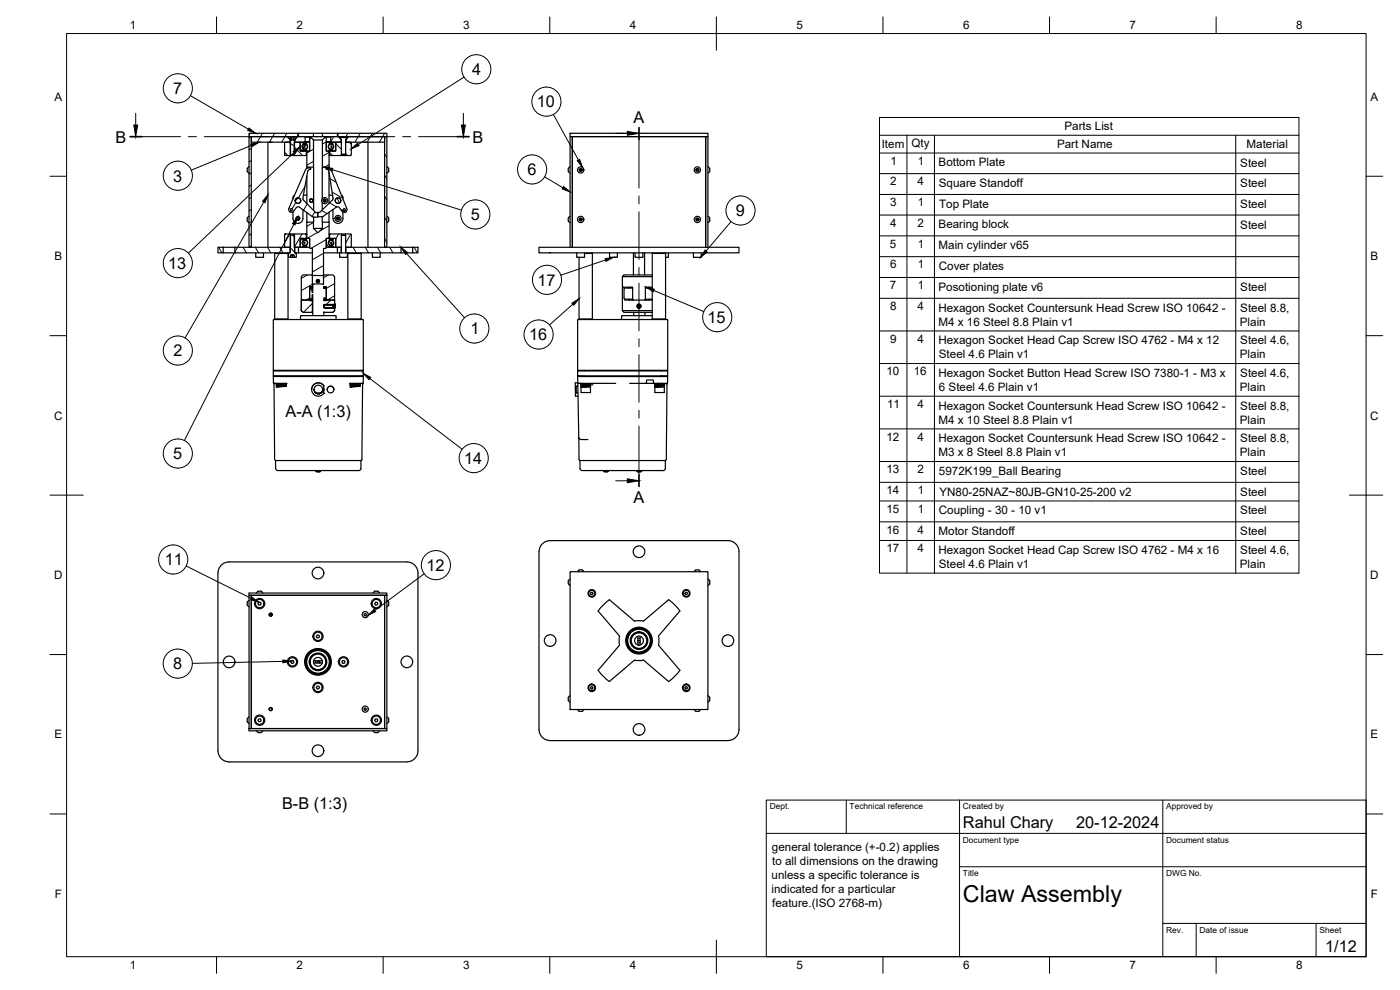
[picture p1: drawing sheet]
<svg xmlns="http://www.w3.org/2000/svg" width="420mm" height="297mm" viewBox="0 0 420 297" stroke-linecap="round" stroke-linejoin="round" font-family="sans-serif">
<!-- layer: Visible -->
<g fill="none" stroke="#000" stroke-width=".36">
<path d="M74.7 40h14.7v1h-14.7zM89.4 40h11.9M89.6 40v1M94.1 40v1M96.8 40v1M101.4 40h14.7v1h-14.7zM101.4 40h-.1v1M171.1 40h41.3v1h-41.3zM74.7 41h.7v33.2h-.7zM74.8 50a1.09 1.09 0 0 0 0 1.9M75.4 41h10.8l.9 .8v.9h-11.7zM80.4 42.7v31.5"/>
<path d="M80.8 42.7h.9M85.4 42.8l.2-.1h1.6v4h-1.6l-.2-.2zM86.5 41h.8v1h.9v-1h.8l-.6 .9-.1 4.5-1.2-.1v-4.4zM87.2 46.7h1.1M87.3 41h.9M87.5 41v1M88 41v1M88.3 42.7h1.6l.2 .1v2.5h1.7l.1 .2-.1 1.2h-3.5zM88.4 58.6a.86 .86 0 0 0-.5 1.1M89.3 41h2.1l.2 1.5-.2 .2h-2.9v-.9zM90.1 42.8h.9l-.3 1.2 .3 1.2h-.3l.3 .1-.9-.1zM90.9 59.4l.2 .6 3.7 3.8h.6v1.4l-1.3-.1"/>
<path d="M91 45.2h1M91 42.7l1 .1h-1M91.1 58.6h1M91.2 43.8h.3v.4h-.3zM91.2 43.1l.6 .1zM91.3 44.7l.5 .2zM91.4 41h1.5M91.4 42.7h.6M91.6 41.2h1.3M91.6 42.5h1.3M91.7 50.9l-5 11.7M91.8 45.3h.2"/>
<path d="M91.8 46.7h.3M91.9 45.5h.2M91.9 46.5h.2M92 42.7l.9 .1-.1 2.5h-.8v-.7l.3-.6-.3-.6zM92.1 50.2v.3M92.1 52.8v8.3M92.8 42.7h.1M92.9 41l1.2 1v8.2h-2v-4.7l.8-.2zM93.1 50.8l-.4 .2-.3 .4-1.5 8.1M93.1 50.8l.2-.3-.3-.2-1 .2-.3 .4M93.1 41h4.6M94.1 42h2.7"/>
<path d="M94.1 50.2v13M96.8 50.2l-.1 9.4M97 60l.4-.3 .4 .3v.4l-.4 .3-.4-.3zM97.4 59.7v.5l-.4-.2M97.7 41h.2v4.3l.9 .2v4.7h-2v-8.2zM97.8 60l-.4 .2 .4 .2M97.9 41.2h1.4M97.9 41h1.5M97.9 42.5h1.4M97.9 42.7h.1M98 50.8l.4 .1 .3 .4 1.3 8.3-4 4.1h-.6v1.3h1.2M98.1 50.3l.9 .2 .3 .3 4.8 11.8a.84 .84 0 0 1-.4 1.1 .84 .84 0 0 1-1.1-.3l-.9-1.3h-.7"/>
<path d="M98.1 50.3l-.3 .2 .2 .2M98.7 58.6h1.1M98.7 51.7v9.3M98.8 45.5h.1M98.8 46.5h.1M98.8 46.7h.3M98.8 50.2l-.1 .2M98.8 45.3h.3M98.8 42.7h.6M98.8 43.4v-.7l-.9 .1 .1 2.5h.8v-.7M98.8 45.2h1M98.8 45.2h1.1"/>
<path d="M98.8 42.8l1-.1zM98.9 43.4l-.3 .6 .3 .6M99.1 43.1l.5 .1zM99.1 44.7l.5 .2zM99.3 41.2l.1-.2h2.2l.8 .8v.9h-3zM99.3 43.8h.3v.4h-.3zM99.8 43.4v-.6h.3l-.2-.1 .9 .1v2.4l-.9 .1 .2-.1h-.3v-.6M99.8 43.4l.3 .6-.3 .6M101.8 41.3h2.6M101.8 41.3v-.3h2.6v.3M101.8 41.3l.6 .6M102.4 41.9h.1"/>
<path d="M102.4 46.3h1.3M102.4 42.7h-1.5l-.1 .1v2.5h-1.7l-.2 .2 .2 1.2M102.4 46.3l.2 .1M102.4 41.9v4.4M102.5 58.6l.4 .4v.7M102.5 46.3v.4h-3.4M102.5 46.7h1.2M103.7 46.3l-1.1 .1M103.7 42.7h1.6l.1 .1v3.7l-.1 .2h-1.6v-.4M103.8 41.8l.8-.8h10.8v1.7h-11.6zM104.4 41.3l-.7 .6v4.4M109.2 42.7h.8"/>
<path d="M110.4 42.7v31.5M115.4 41h.7v33.2h-.7zM116.1 50a1.11 1.11 0 0 1 0 1.9M171.1 50a1.09 1.09 0 0 0 0 1.9M174.1 50.7l.2 .3h-.4M174.1 51.3l.2-.3 .2 .3M174.5 50.7l.1 .3h-.3zM174.5 50.7h-.4l-.2 .3 .2 .3h.4l.1-.3M209.1 50.7l.2 .3h-.4M209.1 51.3l.2-.3 .2 .3M209.5 50.7l.2 .3h-.4zM209.5 50.7h-.4l-.2 .3 .2 .3h.4l.2-.3"/>
<path d="M212.5 50a1.11 1.11 0 0 1 0 1.9M65.4 74.2h1.6v1.7h-1.6zM67 74.2h3.5M67 75.9h3.5M70.5 74.2h16.6v1.7h-16.6zM74.2 66.3l.6 .5M74.8 64.9a1.18 1.18 0 0 0-.6 1.4M76.8 75.9l.1 1.3h2.2v-1.3M82.4 76h4M82.4 76v19.7l.2 .2M82.6 75.9l-.2 .1M85.4 70.4l.2-.2h1.6v4h-1.6l-.2-.2z"/>
<path d="M86.3 75.9l.1 .1M86.4 76v19.7M86.7 62.6a.84 .84 0 0 0 .4 1 .84 .84 0 0 0 1-.2M87.1 70.6h1.3v5.3h.5l-.1 1.3h-.6v-.7h-.4h-.6v.7l-.6-.1v-1.2h.5zM87.2 70.2h1.1M87.2 77.2h1M87.8 76.5h-.6M87.9 63.6v1.9M87.9 65.5a1.49 1.49 0 0 0 1.5 1.5 1.49 1.49 0 0 0 1.5-1.5M88.1 63.4l1-1.3 .5-.1 4.1 3M88.2 76.5h-.4v.7M88.3 70.2h3.5l.1 .2-.1 1.1h-1.7v2.5l-.2 .2h-1.6z"/>
<path d="M88.5 74.2h1.1v1.7h-1.1zM89.6 75.9h4.1M89.9 74.2h.3M90.9 62.9v2.6M91 74.1h1M91 74.2h1M91 71.6h1M91 71.7h1M91 73.5l-.3-.6 .3-1.2-.8-.2-.1 2.6 .9 .1-.3-.1 .3-.1v-.5M91.2 72.7h.3v.4h-.3zM91.2 72l.6 .1zM91.3 73.6l.5 .1z"/>
<path d="M91.8 71.5h.2M91.8 70.2h.3M91.9 71.4h.2M91.9 70.4h.2M92 73.5v.7l.9-.1M92.1 66.7h2v1.8l1.3 1.4 1.4-1.4v-1.8h2v4.7l-.9 .1v2.9l-.8 .1v8l-.2 .2h-3l-.2-.2v-8l-.8-.1v-2.9l-.8-.1zM92.1 63.8v2.9M92.8 74.2h.1M92.9 71.6l-.9-.1v.7l.3 .7-.3 .6M92.9 71.6v.1M92.9 71.7v2.3M92.9 74v.1"/>
<path d="M93.8 65l.4 .1M94.1 68.5h2.7M94.1 65.1v1.6M96.7 65l.1 1.7M96.7 60.8v2.2M97 60.4l.4-.2v.5M97.1 75.9h4.2M97.9 71.7l.1 2.5h.8v-.7M97.9 74.2h.1M97.9 71.7l.9-.2v.7M98.7 63.7l.1 3M98.8 71.4h.1"/>
<path d="M98.8 70.4h.1M98.8 70.2h.3M98.8 71.5h.3M98.8 74.1h1M98.8 74.1h1.1M98.8 74.2h1.1M98.8 71.7h1M98.8 71.6h1.1M98.9 72.2l-.3 .7 .3 .6M99.1 72l.5 .1zM99.1 73.6l.5 .1zM99.3 72.7h.3v.4h-.3z"/>
<path d="M99.8 72.2v-.5h.3l-.2-.2 .9 .2v2.4l-.9 .1 .2-.1-.3-.1v-.5M99.8 72.2l.3 .7-.3 .6M99.9 62.9v2.6M99.9 65.5a1.49 1.49 0 0 0 1.5 1.5 1.49 1.49 0 0 0 1.5-1.5M100.6 74.2h.3M100.9 62.2l-4.3 2.8M101 65.3l.4-.2 .4 .2v.5l-.4 .2-.4-.2zM101 65.8l.4-.3v.5M101.4 65.1v.4l-.4-.2M101.8 65.3l-.4 .2 .4 .3M101.9 75.9h2.3M101.9 75.9v1.2"/>
<path d="M101.9 77.1l.2 .1M102.4 70.6v5.3v-1.7h-1.1v1.7h.6M102.4 70.6h1.3M102.5 70.5v-.3h-3.4l-.2 .2 .2 1.1h1.7v2.5l.1 .2h1.5M102.5 70.2h1.2M102.6 70.5l1.1 .1M102.6 70.5l-.2 .1M102.9 63.7v1.8M103.7 70.5v-.3h1.6l.1 .2v3.6l-.1 .2h-1.6M103.7 70.6l.1 5.3v-1.7h16.6M104.2 75.9v1.2M104.3 77.1l-2.2 .1"/>
<path d="M104.4 76h4M104.4 76v19.7l.2 .2M104.6 75.9l-.2 .1M108.2 75.9l.2 .1M108.4 76v19.7M111.8 75.9l.1 1.3h2.2v-1.3M116.1 64.9a1.2 1.2 0 0 1 .5 1.4M116.7 66.3l-.6 .5M120.4 74.2v1.7h-16.2M120.4 74.2h3.4M120.4 75.9h3.4M123.8 74.2h1.6v1.7h-1.6z"/>
<path d="M161.8 74.2h60v1.7h-60zM170.6 66.3l.5 .5M171.1 74.2v-33.2h.7v33.2v-33.2h40v33.2v-33.2h.6v33.2M171.1 64.9a1.18 1.18 0 0 0-.6 1.4M173.1 75.9v1.3h2.2M173.8 77.2v18.5l.1 .2M174.1 65.5l.2 .4h-.4M174.1 66.2l.2-.3 .2 .3M174.5 65.5l.1 .4h-.3zM174.5 65.5h-.4l-.2 .4 .2 .3h.4l.1-.3M175.4 75.9l-.1 1.3M175.4 76h2.4"/>
<path d="M177.6 75.9l.2 19.8M182.9 75.9l.1 1.3h2.1M185.3 75.9l-.2 1.3M190.1 75.9v6.6M190.6 75.9v1.3l2.4-.1M192.9 75.9v1.2M193.4 75.9v6.6M195.7 76h4M195.7 76v19.7l.2 .2M195.9 75.9l-.2 .1M199.6 75.9l.1 .1M199.7 76v19.7"/>
<path d="M200.6 75.9v1.3h-.9M208.1 75.9l.1 1.3M209.1 65.5l.2 .4h-.4M209.1 66.2l.2-.3 .2 .3M209.5 65.5l.2 .4h-.4zM209.5 65.5h-.4l-.2 .4 .2 .3h.4l.2-.3M210.4 75.9v1.3h-2.2M212.5 64.9a1.2 1.2 0 0 1 .5 1.4M213 66.3l-.5 .5M82.2 95.9h26.8v15.2h-27v-15.1l.2-.1M82.4 95.7h4M86.4 95.7l-.1 .2"/>
<path d="M90.2 94.9v1M90.2 94.9l.2-.2h10.3l.2 .2M90.4 90.1l2.5-.1v.2h.8v3.3l-.1 .2h-2.7l-.5-.5zM90.4 93.2l.5 .5M90.5 89.9l.2 .1M90.5 89.9l-.1-6.9 .5-.5h2.7l.1 .2v3.3h-.8v3.8l-2.2 .2M90.6 90l-.2 3.2M92.9 90h1M92.9 86.8v2.6M92.9 89.4l.4 .4M92.9 89.6l-.1 .4M92.9 89.8h1"/>
<path d="M92.9 86.4h.4M92.9 86.3v.3M93 86.3h.1M93.3 86.4h.3M93.3 86.4l-.4 .4M93.3 86.2l.2 .2M93.5 89.8l-.2 .2M93.5 86.4h.1M93.6 82.5h.1M93.6 86.4h.3M93.6 93.7h.3M93.6 86.4l.1 .1"/>
<path d="M93.7 89.7v-1.3h.2v6.3M93.7 89.7l-.1 .1M93.7 82.7h.2M93.7 86h.2M93.7 90.2h.2M93.7 93.5h.2M93.8 86.2l-.3 .2M93.9 86.2h-.9l-.1 .1M94.2 85.2l2.9 .1v-2.6l.2-.2h2.6l.5 .5v6.9M94.2 85.2l-.3 .3v2.3h-.2v-1.3M96.9 82.7h.2M97.1 82.5h.2"/>
<path d="M97.2 86.2l.7 .1M97.2 89.8h.7M97.2 86.4h.1M97.2 90h.7M97.2 86.2l.1 .2M97.2 93.7h.1M97.2 86.2h.1M97.3 86.4h.3M97.3 89.8l-.1 .4h.7v-.2M97.3 86.4l-.1-.4h.7v3.9M97.3 86.4h.1M97.4 89.8l.2 .2-.3-.2"/>
<path d="M97.5 91.4h2.9l.2 .2h-.7v.6l.7 .1-3 .1-.4-.3zM97.6 91.4l-.4 .2v.5l.4 .3M97.6 86.2l-.2 .2M97.6 86.4h.3M97.6 86.4l.3 .4v2.6l-.3 .4M97.6 92.4h1.1M97.6 91.4h1.1M97.9 86.3h.1M97.9 86.3v.3M97.9 89.6v.3M97.9 90l2.5 .1-.1 1.3h-3.1v1h3.1l.1 .8-.5 .5M97.9 89.8l.2 .2 2.3-.1"/>
<path d="M98.7 92.4h.3M98.7 91.4h.3M99 92.4h.1M99 91.4h.1M99.2 92.4h1.2M99.2 91.4h1.2M99.9 91.7h.7M99.9 92h.7M99.9 93.7l-2.7-.1v1.1M100.3 90l.1 1.4M100.4 92.4v.8l-.5 .5M100.4 91.4h.1"/>
<path d="M100.5 92.3l-.1 .1M100.5 91.4l.1 .1M100.6 91.6v.6M100.6 92.3h-.1M100.9 94.9v1M104.4 95.7h4M108.4 95.7l-.2 .2M173.4 95.9h26.9l.1 15.2h-27zM173.8 95.7h4M177.8 95.7l-.2 .2M186.5 94.9v1M186.8 83h8.9"/>
<path d="M186.8 86.4v6.8a2.3 2.3 0 0 0 2.3 .5h6.6M186.8 93.2h8.9M186.8 86l.2 .2M186.9 86.2l2.9 .1 .1 3.5M187 86.2l-.2 .2M187.4 90h8.3M187.6 89.8h2.3M187.6 86.4h2.3M187.6 86.4l-.3 .4v2.6l.3 .4M188.6 89.8l.2 .2M188.8 86.2l-.2 .2M189.6 86.2l.3 .2"/>
<path d="M189.9 89.8l-.3 .2M189.9 89.8v.1M189.9 89.9l.2 .1M190.2 93.7v1M191.5 91.7l.3-.1 .2 .4h-.5zM193.5 93.7v1M193.6 89.9l-.1 .1M193.7 89.8l-.1 .1M193.7 89.8h2M193.7 86.4h2M193.7 86.3l.2-.1-.2 .1v3.5M193.7 89.8l.2 .2"/>
<path d="M193.9 86.2h1.8M193.9 86.2l-.2 .2M194.7 86.2l.1 .1M194.8 86.3h.1M194.8 89.9h.1M194.8 89.9l-.1 .1M194.8 86.3l.1 .1M194.9 89.8h-.1M195.7 82.5h-6.6a2.3 2.3 0 0 0-2.3 .5v3M195.7 94.7h-9l-.1 .2M195.7 95.7h4M199.7 95.7l-.1 .2"/>
<path d="M82 111.3h27v1.5h-27zM82.1 111.1v.2M82.1 112.8v.2M82.1 115l.3 22.9M82.2 115h3.9M82.2 115h.1M82.8 115l.1 .2M82.9 115.2h3v.3h-3zM83.3 115.5v.2h-.3v-.2a.62 .62 0 0 0 .9 .3M83.3 115.7l.7 .1M83.4 115.5l2.2 .1-1.2 .1M84 113h23"/>
<path d="M84 113h-2l.1 1.9 .1 .1M84.4 116l-1.4 .1M84.4 115.5l1.5 .1-2 .2a.6 .6 0 0 0-.9 .3M85.9 115v.2M85.9 115.6a.88 .88 0 0 1-1.2 .4l-1.7 .1M93.5 116.9h.1M94.2 116.9a1.3 1.3 0 0 0 1.3 1.2 1.3 1.3 0 0 0 1.3-1.2M94.5 117.7a1.3 1.3 0 0 0 2 0M94.8 117.9h1.5M97.1 115.7h.1M97.2 115.7v2.3M97.2 118h-.1"/>
<path d="M97.2 115.7a2 2 0 0 0-3-.3 2 2 0 0 0 0 3 2 2 0 0 0 3-.4M97.2 115.7a2 2 0 0 0-2.3-.7 2 2 0 0 0-1.4 1.9M97.2 116.5v.7v-.3M98.2 116.9a1.01 1.01 0 0 1 1-1 1.01 1.01 0 0 1 1 1M98.2 116.9h.1M100.2 116.9h.1M105 115h3.8M105.1 115.2h3M105.1 115.2v.5l1 .1M105.1 115h.1M105.2 115l-.1 .2M105.5 115.7l.7 .1"/>
<path d="M105.6 115.5l2.2 .1-1.2 .1M106.6 116l-1.5 .1M106.6 115.5l1.5 .1-2.1 .2a.6 .6 0 0 0-.9 .3M107 113h2v1.9l-.2 .1M108.1 115.2v.3h-3v.2h.4v-.2M108.1 115.6a.88 .88 0 0 1-1.2 .4l-1.8 .1M108.2 115l-.1 .2M108.8 115h.1M108.9 112.8l-26.8 .1M108.9 115l-.3 22.9M108.9 111.1v.2M108.9 112.9v.1"/>
<path d="M172.7 117.2v1.7h.8M172.9 115.9l-.2 .8 .3 1.2M173 117.9h.5M173.4 111.3h27v1.5h-27zM173.4 114.9v-1.9h27l-.2 2h-3.9M173.4 114.9l.3 16.3 .2 .5 .4 .2M173.4 114.9h-.8l.1 1.7M173.4 114.9l.2 .1h11.2M173.4 115.9h-.5l.1 2M173.5 112.9h2M173.5 111.1v.2M173.5 112.8v.2"/>
<path d="M174.2 115l.1 .2M174.3 115.2h3M174.3 115.2v.3h3v-.3M174.4 116.2v1.6h2.7l.1-1.6M174.4 116.2h2.8M175 116h.8M175 116l.1 .1M175 116h.1M175.1 115.6l.2 .1M175.1 115.6l-.1 .1M175.1 115.5v.1M175.1 116v.1"/>
<path d="M175.1 115.5l1.5 .1M175.1 115.5l1.1 .1M175.3 115.9l.5 .1M175.8 116l-.7 .1M175.8 116h.1M175.8 115.9l-1.2 .1 .5 .1M176.2 115.5h.3M176.2 115.9h.3M176.5 115.5l.1 .1M176.5 115.5h.4l-1.1 .1M176.5 115.5h.8l-2 .2a.64 .64 0 0 0-1 .3M176.5 115.5h.1"/>
<path d="M176.5 115.9v.2M176.6 115.9h-.1M177.3 115.5v.3l-3 .2 .8 .1M177.4 115l-.1 .2M189 115h4.8M193.8 115h2.5M193.9 115l.2-1h1.8l.4 1M196.3 115l.2 .2M196.4 115.2h3.1v.3h-3.1zM196.5 116.2v1.5M196.6 117.7l2.7 .1M196.6 116.1h2.7"/>
<path d="M196.6 116.1v.1M197.1 116h.9M197.1 116l.2 .1M197.1 116h.1M197.3 115.6l.2 .1M197.3 115.6l-.1 .1M197.3 115.5v.1M197.3 116v.1M197.3 115.5l1.5 .1M197.3 115.5l1.1 .1M197.5 115.9l.5 .1M198 116l-.7 .1"/>
<path d="M198 116h.1M198 115.9l-1.2 .1 .5 .1M198.4 115.5h.2M198.4 115.9h.2M198.6 115.5l.2 .1M198.6 115.5h.5l-1.1 .1M198.6 115.5h.8l-2 .2a.64 .64 0 0 0-.9 .3M198.6 115.5h.1M198.6 115.9v.2M198.7 115.9h-.1M199.3 116.1l.1 .1M199.4 116.2l-.1 1.6"/>
<path d="M199.4 115.5v.3l-2.9 .2 .8 .1M199.6 115l-.1 .2M200.2 115.2h-.2M200.2 115.2l-.2 22.7M200.3 112.8l-2 .1M200.3 115l-.1 .2M200.3 111.1v.2M200.3 112.9v.1M82.4 137.9l.3 .3M82.7 138.2h25.6v2.3a1.28 1.28 0 0 1-1.6 .7h-22.3a1.33 1.33 0 0 1-1.7-.6zM108.6 137.9l-.2 .3M173.7 131.4l.1 6.5"/>
<path d="M173.8 137.9l.3 .3M174.1 138.2h25.6M174.1 138.2v2.3a1.26 1.26 0 0 0 1.6 .7h22.3a1.34 1.34 0 0 0 1.7-.7v-2.3M174.3 131.9h2.1M200 137.9l-.3 .3M85 141.2h.1M94.8 141.2l.1 .3 1.3-.1M94.9 141.4l.5 .2M96.2 141.2v.2M96.2 141.4l-.8 .2M106 141.2h.1M176.4 141.2h.1"/>
<path d="M181.2 141.5h1.3M181.2 141.2v.3M181.2 141.4l.4 .2 .1-.1M182.5 141.4l-.4 .2-.1-.1M182.5 141.2v.3M191.2 141.2v.3h1.3M191.2 141.4l.5 .2M191.7 141.5v.1M192.5 141.2v.3M192.6 141.4l-.5 .2-.1-.1M197.4 141.2h.1M66.4 169.6a3.3 3.3 0 0 1 2.3-1h53.4a3.3 3.3 0 0 1 3.3 3.3v53.4a3.4 3.4 0 0 1-3.3 3.3h-53.3a3.3 3.3 0 0 1-3.4-3.3v-53.4a3.3 3.3 0 0 1 1-2.3z"/>
<path d="M74.7 178.6h.7v40h-.7zM74.7 177.9h41.4v.7h-41.4zM75.4 178.6h40v40h-40zM77 177.9a1.11 1.11 0 0 1 1.9 0M112 177.9a1.11 1.11 0 0 1 1.9 0M115.4 178.6h.7v40h-.7zM161.8 165.6v53.3a3.3 3.3 0 0 0 3.3 3.3M171.1 171.5h41.3v41.4h-41.3zM171.1 173.8a1.09 1.09 0 0 0 0 1.9M174.7 171h-.3a.87 .87 0 0 0-1.1 .5M174.7 171l.5 .5M177.4 177.7h.4l.2 .3-.2 .4h-.4l-.2-.4z"/>
<path d="M205.7 177.7h.4l.2 .3-.2 .4h-.4l-.2-.4zM208.3 171.5a1.11 1.11 0 0 1 1.9 0M212.5 173.8a1.11 1.11 0 0 1 0 1.9M218.4 162.2h-53.3a3.3 3.3 0 0 0-3.3 3.3M218.5 162.2a3.3 3.3 0 0 1 3.3 3.3M221.8 165.6v53.3a3.3 3.3 0 0 1-3.3 3.3M74.8 180.1a1.09 1.09 0 0 0 0 2M77.7 180.7h.4l.3 .4-.3 .4h-.4l-.3-.4zM87.5 198.2h.5l.2 .4-.2 .4h-.5l-.2-.4zM91.7 197.7h.1M91.8 197.7l-.1 1.8M91.8 197.8l.3 .2"/>
<path d="M91.8 199.3l.6 1.3M92 199.2l.5 1.4M92.1 199.2l-.3 .1M92.3 196.5l.3 .1M92.4 196.6l-.6 1.2M92.5 196.6l-.5 1.3M93.4 195.5l.1 .3M93.4 195.3l-1.2 1.3M94.1 198.3h.7M94.3 195.3v.1M94.5 194.9h1.8M94.7 194.9l.1 .3"/>
<path d="M94.7 195l-1.3 .5M94.8 198.9h.6M94.8 195.1l-1.3 .6M95.2 190.5h.5l.2 .4-.2 .5h-.5l-.3-.5zM95.4 198.3h.6v.6h-.6zM95.4 198.3h-.6v.6h-.7M96 198.3h.7M96 198.9h.7M96.1 195.1l1.3 .6M96.2 195l1.3 .5M96.2 194.9l-.2 .3M96.3 194.9h.1"/>
<path d="M96.5 195.3v.1M97.4 195.3l1.2 1.3M97.5 195.5l-.1 .3M98.3 196.6l.6 1.3M98.5 196.6l.5 1.2M98.6 196.5l-.4 .1M98.7 196.6h-.1M98.8 199.2l.3 .1M98.9 199.2l-.6 1.4M99 199.3l-.5 1.3M99.1 197.7l.1 1.8M99.1 197.8l-.3 .2"/>
<path d="M99.2 197.7h-.1M102.8 198.2h.5l.3 .4-.3 .4h-.5l-.2-.4zM109.3 184.2l.3-.1 .3 .1v.4l-.3 .2-.3-.2zM112.7 180.7h.5l.2 .4-.2 .4h-.5l-.3-.4zM116.1 180.1a1.11 1.11 0 0 1 0 2M188.1 191.3v1.8M188.1 191.4l.3 .2M188.2 192.9l.5 1.3M188.3 192.9l.6 1.3M188.4 192.8l-.3 .1M188.4 191.1h.1M188.4 193.3h.1"/>
<path d="M188.5 190.2h.1M188.6 194.2l1.2 1.2M188.6 194.2h-.1M188.6 190.1l.4 .1M188.7 190.2l-.5 1.3M188.9 190.2l-.6 1.4M189 194.2l-.4 .1M189.7 189.1l.1 .3M189.8 188.9v.1M189.8 189l-1.2 1.2M189.8 195v.3l1.2 .5M189.8 195.1l1.3 .6"/>
<path d="M191 188.5l.2 .3M191 188.6l-1.2 .5M191.1 188.8l-1.3 .5M191.2 195.6l-.2 .3M191.4 192.2h.7v.6M191.4 192.2v.6h.7v.7M191.4 190.9v.7h.7v.6M191.4 191.6v.6M191.4 192.8v.7M192.1 190.9v.7M192.1 192.2h.1M192.4 195.6l.1 .3"/>
<path d="M192.4 188.8l1.4 .5M192.5 188.6l1.3 .5M192.5 188.5l-.1 .3M192.7 195.9h-1.8M192.7 188.5h-1.8M193.8 195.1l-1.4 .6M193.8 189l1.2 1.2M193.8 195v.3M193.8 195.4v.1M193.8 188.9v.1M193.8 195.3l-1.3 .5M193.8 189.1v.3"/>
<path d="M194.6 194.2l.3 .1M194.7 190.2l.5 1.4M194.8 190.2l.6 1.3M194.9 190.1l-.3 .1M195 191.1h.1M195 193.3h.1M195 194.2l-1.2 1.2M195.2 192.8l.3 .2M195.2 192.9l-.5 1.3M195.4 192.9l-.6 1.3M195.5 191.5l-.3 .1M195.5 191.3v1.8"/>
<path d="M74.2 215.7v.2a.85 .85 0 0 0 .6 1.1M74.7 218.6h41.4v.7h-41.4zM74.8 215.1l-.6 .6M77 219.3a1.09 1.09 0 0 0 1.9 0M77.7 215.7h.4l.3 .4-.3 .4h-.4l-.3-.4zM92.2 200.6l1.2 1.3M92.6 200.6h-.3M93.4 201.6l1.3 .6M93.5 201.4l-.1 .3M93.5 201.5l1.3 .5M94.3 201.9h.1M94.8 202l-.1 .3"/>
<path d="M95.2 205.9h.5l.2 .4-.2 .4h-.5l-.3-.4zM96 202l.2 .3M96.3 202.3h-1.8M96.3 202.3h.1M96.5 201.9h.1M97.4 201.5l-1.3 .5M97.4 201.4l.1 .3M97.5 201.6l-1.3 .6M98.2 200.6h.4M98.6 200.6l-1.2 1.3M98.6 200.6h.1M109.3 212.6l.3-.2 .3 .2v.4l-.3 .2-.3-.2z"/>
<path d="M112 219.3a1.09 1.09 0 0 0 1.9 0M112.7 215.7h.5l.2 .4-.2 .4h-.5l-.3-.4zM116.1 215.1l.6 .6M116.6 215.7v.2a.86 .86 0 0 1-.5 1.1M171.1 208.7a1.09 1.09 0 0 0 0 1.9M173.3 212.9a1.11 1.11 0 0 0 1.4 .5M175.2 212.9l-.5 .5M177.4 206h.4l.2 .4-.2 .3h-.4l-.2-.3zM179.5 201.1l6.4-7.5-.1-1.7 .1-1.1-6.4-7.5 1.8-2.1 1.6-1.3 7.5 6.5h2.7l7.6-6.5 2 1.8 1.4 1.6-6.5 7.5 .2 1.1-.2 1.7 6.4 7.5M179.5 201.1l1.8 2.1 1.6 1.3M182.9 204.5l7.5-6.4 1.7 .1 1-.1 7.6 6.4M204.1 201.1l-1.4 1.6-2 1.8"/>
<path d="M205.7 206h.4l.2 .4-.2 .3h-.4l-.2-.3zM208.3 212.9a1.09 1.09 0 0 0 1.9 0M212.5 208.7a1.11 1.11 0 0 1 0 1.9M165.1 222.2h53.3"/>
<circle cx="91.5" cy="44" r=".79"/>
<circle cx="99.3" cy="44" r=".79"/>
<circle cx="174.3" cy="51" r=".94"/>
<circle cx="174.3" cy="51" r=".43"/>
<circle cx="209.3" cy="51" r=".94"/>
<circle cx="209.3" cy="51" r=".43"/>
<circle cx="87.5" cy="62.9" r=".33"/>
<circle cx="89.4" cy="60.2" r=".84"/>
<circle cx="89.4" cy="65.5" r=".5"/>
<circle cx="89.4" cy="65.5" r=".54"/>
<circle cx="91.5" cy="72.9" r=".79"/>
<circle cx="93.4" cy="60.2" r=".5"/>
<circle cx="97.4" cy="60.2" r=".92"/>
<circle cx="99.3" cy="72.9" r=".79"/>
<circle cx="101.4" cy="60.2" r=".84"/>
<circle cx="101.4" cy="65.5" r=".92"/>
<circle cx="103.3" cy="62.9" r=".33"/>
<circle cx="174.3" cy="65.8" r=".94"/>
<circle cx="174.3" cy="65.8" r=".43"/>
<circle cx="209.3" cy="65.8" r=".94"/>
<circle cx="209.3" cy="65.8" r=".43"/>
<circle cx="95.4" cy="84.3" r=".51"/>
<circle cx="95.4" cy="84.3" r=".46"/>
<circle cx="95.4" cy="84.3" r=".24"/>
<circle cx="191.8" cy="91.9" r=".5"/>
<circle cx="191.8" cy="91.9" r=".41"/>
<circle cx="191.8" cy="91.9" r=".46"/>
<circle cx="191.8" cy="91.9" r=".64"/>
<circle cx="95.5" cy="116.9" r="1.3"/>
<circle cx="99.2" cy="116.9" r="1.01"/>
<circle cx="95.4" cy="171.9" r="1.75"/>
<circle cx="177.6" cy="178" r="1.13"/>
<circle cx="177.6" cy="178" r=".92"/>
<circle cx="191.8" cy="165.5" r="1.75"/>
<circle cx="206" cy="178" r="1.13"/>
<circle cx="206" cy="178" r=".92"/>
<circle cx="68.8" cy="198.6" r="1.75"/>
<circle cx="77.9" cy="181.1" r="1.26"/>
<circle cx="77.9" cy="181.1" r="1.53"/>
<circle cx="81.2" cy="184.4" r=".41"/>
<circle cx="81.2" cy="184.4" r=".5"/>
<circle cx="87.8" cy="198.6" r="1.26"/>
<circle cx="87.8" cy="198.6" r="1.53"/>
<circle cx="95.4" cy="198.6" r="4"/>
<circle cx="95.4" cy="198.6" r="3.8"/>
<circle cx="95.4" cy="190.9" r="1.26"/>
<circle cx="95.4" cy="190.9" r="1.53"/>
<circle cx="95.4" cy="198.6" r="2.34"/>
<circle cx="95.4" cy="198.6" r="2.51"/>
<circle cx="95.4" cy="198.6" r="2.64"/>
<circle cx="95.4" cy="198.6" r="3.4"/>
<circle cx="95.4" cy="198.6" r="1.33"/>
<circle cx="103.1" cy="198.6" r="1.26"/>
<circle cx="103.1" cy="198.6" r="1.53"/>
<circle cx="109.6" cy="184.4" r=".92"/>
<circle cx="112.9" cy="181.1" r="1.26"/>
<circle cx="112.9" cy="181.1" r="1.53"/>
<circle cx="122.1" cy="198.6" r="1.75"/>
<circle cx="165.1" cy="192.2" r="1.75"/>
<circle cx="191.8" cy="192.2" r="1.33"/>
<circle cx="191.8" cy="192.2" r="3.4"/>
<circle cx="191.8" cy="192.2" r="2.64"/>
<circle cx="191.8" cy="192.2" r="2.51"/>
<circle cx="191.8" cy="192.2" r="2.34"/>
<circle cx="191.8" cy="192.2" r="3.8"/>
<circle cx="191.8" cy="192.2" r="4"/>
<circle cx="218.5" cy="192.2" r="1.75"/>
<circle cx="77.9" cy="216.1" r="1.26"/>
<circle cx="77.9" cy="216.1" r="1.53"/>
<circle cx="81.2" cy="212.8" r=".41"/>
<circle cx="81.2" cy="212.8" r=".5"/>
<circle cx="95.4" cy="206.3" r="1.26"/>
<circle cx="95.4" cy="206.3" r="1.53"/>
<circle cx="109.6" cy="212.8" r=".92"/>
<circle cx="112.9" cy="216.1" r="1.26"/>
<circle cx="112.9" cy="216.1" r="1.53"/>
<circle cx="177.6" cy="206.4" r="1.13"/>
<circle cx="177.6" cy="206.4" r=".92"/>
<circle cx="191.8" cy="218.9" r="1.75"/>
<circle cx="206" cy="206.4" r="1.13"/>
<circle cx="206" cy="206.4" r=".92"/>
<circle cx="95.4" cy="225.3" r="1.75"/>
</g>
<g fill="#000">
<circle cx="103.7" cy="41.9" r=".18"/>
<circle cx="100.4" cy="91.2" r=".18"/>
<circle cx="82.2" cy="115" r=".18"/>
<circle cx="94.5" cy="117.7" r=".18"/>
<circle cx="96.5" cy="117.7" r=".18"/>
<circle cx="97.2" cy="118" r=".18"/>
<circle cx="108.8" cy="115.1" r=".18"/>
<circle cx="174.1" cy="115" r=".18"/>
<circle cx="175.8" cy="116.1" r=".18"/>
<circle cx="177.7" cy="115.5" r=".18"/>
<circle cx="184.8" cy="115" r=".18"/>
<circle cx="189" cy="115" r=".18"/>
<circle cx="196.1" cy="114.2" r=".18"/>
<circle cx="197.5" cy="115" r=".18"/>
<circle cx="198" cy="116.1" r=".18"/>
<circle cx="198.3" cy="112.8" r=".18"/>
<circle cx="198.5" cy="115" r=".18"/>
<circle cx="95.1" cy="141.5" r=".18"/>
<circle cx="191.5" cy="141.6" r=".18"/>
<circle cx="95.4" cy="198.3" r=".18"/>
</g>
<!-- layer: Hatching -->
<g fill="none" stroke="#000" stroke-width=".3">
<path d="M75.1 40l-.3 .6M75.2 41l-.4 .3M75.4 44.5l-.6 .4M75.4 48.2l-.6 .4M75.4 51.9l-.6 .3M75.4 55.5l-.6 .4M75.4 59.2l-.6 .4M78.7 40l-1.5 2.7M82.4 40l-1.5 2.7M85.4 45.7l1 1M86.1 40l-1.6 2.7M86.8 42.7l.4 .3"/>
<path d="M87.1 43.1l1.3 .7M88.3 44.1l2.5 2.6M89 41.3l-.5 .9M89.4 40.6l-.2 .4M89.5 59.4l-.9 .9M91.5 55.9l-1.9 3.5M91.7 43.1l.1 .2M92 43.4l-1.7 1.9M92.8 42.7h.1M93.5 41.4l-.6 .4M94.1 44.8l-2 1.1M94.1 48.4l-2 1.2"/>
<path d="M97.9 42.6l-1.1 .6M98.7 45.7l-1.9 1.2M98.7 49.4l-1.3 .8M98.9 45.8l.9 .9M99 53.6l1.9 1.1M99.4 43.8l.2 .3M99.7 57.6l3.1 1.9M100.2 41l-.9 1.5M100.8 43.1l1.6 1.7M101.1 59.4l.8 1.5M103.7 46.1l.6 .6M104.4 40l-.6 1"/>
<path d="M104.8 42.7l.6 .6M108.1 40l-1.6 2.7M111.7 40l-1.5 2.7M115.4 40l-1.5 2.7M115.4 58.9l.7 1.1M115.4 52.5l.7 1.1M115.4 46.2l.7 1.1M65.6 74.2l1 1.7M73 74.2l.9 1.7M75.4 62.9l-.6 .4M75.4 66.5l-.6 .4M75.4 70.2l-.6 .4"/>
<path d="M75.4 73.9l-.6 .3M76.6 74.2l1 1.7M80.3 74.2l1 1.7M84 74.2l.9 1.7M87 70.2l-1.6 2.7M87.1 74.3l1.3 1.4M87.3 63.2l-.2 .5M87.8 70.5l.6 .7M88.5 75.6l.4 .6M88.8 60.7l-1.1 1.9M89.8 65.3l-.4 .7M90.6 70.2l-2.3 4"/>
<path d="M90.8 71.5l-.7 .7M92.2 61.2l-1.1 1.9M94.1 66.7l-2 1.2M94.5 63.5l-.8 1.5M95.3 69.7l-3.1 1.8M96.5 63.2l1.6 .9M97.1 76l-3.4 1.9M97.1 79.7l-3.4 1.9M97.9 73l.7 1.2M97.9 71.9l-4.6 2.6M98.7 72.4l1.1 1.1M98.7 71.4l-.2 .1"/>
<path d="M98.7 67.7l-2.8 1.6M98.9 60.9l2.1 1.2M101.6 70.2l-.8 1.5M102.2 62.8l1.5 .9M102.3 74.2l.1 .2M105.3 70.2l-1.6 2.7M106 74.2l.9 1.7M109.6 74.2l1 1.7M113.3 74.2l1 1.7M115.4 71.6l.7 1.1M115.4 65.2l.7 1.1M117 74.2l.9 1.7"/>
<path d="M124.3 74.2l.9 1.7M92.2 82.5l-1.8 1M92.9 89.4l-1 .6M92.9 86.7l.8 .5M93.7 85.3l-3.3 1.9M93.7 91l-2.6 2.7M97.2 89.2l.7 .4M98.6 82.5l-1.5 .9M99.3 90l-1.4 1.4M99.6 91.4l.3 .2M100.4 85.1l-2.5 1.4M100.4 88.8l-2.2 1.2"/>
<path d="M100.4 92.2l.2 .1M81.6 184.1l-.7 .6M81.4 212.3l.3 .4"/>
</g>
<!-- layer: Section Lines -->
<path d="M191.8 38.3v3.5M39 41h3.5M137.3 41h3.5M191.8 142.5v3.5" fill="none" stroke="#000" stroke-width=".51"/>
<g fill="none" stroke="#000" stroke-width=".3">
<path d="M40.7 34v3.5M139.1 34v3.5M42.5 41h11.7M56.6 41h2.3M61.3 41h14.3M78 41h2.4M82.8 41h14.2M99.4 41h2.4M104.2 41h14.3M120.9 41h2.3M125.6 41h11.7M184.8 40h3.5"/>
<path d="M191.8 41.8v14.6M191.8 58.8v2.4M191.8 63.5v14.3M191.8 80.2v2.4M191.8 85v14.3M191.8 101.6v2.4M191.8 106.4v14.3M191.8 123.1v2.4M191.8 127.9v14.6M184.8 144.3h3.5"/>
</g>
<path d="M40.2 37.5h1.1l-.6 3.5zM138.5 37.5h1.2l-.6 3.5zM188.3 39.4l3.5 .6-3.5 .6zM188.3 143.7l3.5 .6-3.5 .5z" fill="#000" stroke="#000" stroke-width=".3"/>
<!-- layer: Parts Lists -->
<g fill="none" stroke="#000" stroke-width=".3">
<path d="M263.9 35.2h125.9v136.8h-125.9zM263.9 40.6h125.9M263.9 45.9h125.9M263.9 52.1h125.9M263.9 58.3h125.9M272.2 40.6v131.4M280.4 40.6v131.4M370.9 40.6v131.4M263.9 64.5h125.9M263.9 70.8h125.9M263.9 77h125.9M263.9 83.3h125.9"/>
<path d="M263.9 89.5h125.9M263.9 99.3h125.9M263.9 109.1h125.9M263.9 118.9h125.9M263.9 128.7h125.9M263.9 138.5h125.9M263.9 144.7h125.9M263.9 150.3h125.9M263.9 156.6h125.9M263.9 162.2h125.9"/>
</g>
<!-- layer: Balloons -->
<g fill="none" stroke="#000" stroke-width=".3">
<circle cx="53.4" cy="26.5" r="4.4"/>
<circle cx="142.9" cy="20.8" r="4.4"/>
<circle cx="164" cy="30.5" r="4.4"/>
<circle cx="53.4" cy="52.7" r="4.4"/>
<circle cx="159.7" cy="50.8" r="4.4"/>
<circle cx="53.4" cy="78.9" r="4.4"/>
<circle cx="142.7" cy="64.3" r="4.4"/>
<circle cx="222.2" cy="63.2" r="4.4"/>
<circle cx="142.4" cy="98.6" r="4.4"/>
<circle cx="164.2" cy="84" r="4.4"/>
<circle cx="215.3" cy="95.2" r="4.4"/>
<circle cx="53.4" cy="105.2" r="4.4"/>
<circle cx="161.6" cy="100.4" r="4.4"/>
<circle cx="53.4" cy="136.1" r="4.4"/>
<circle cx="142.2" cy="137.5" r="4.4"/>
<circle cx="52" cy="167.9" r="4.4"/>
<circle cx="130.8" cy="169.6" r="4.4"/>
<circle cx="53.4" cy="199.1" r="4.4"/>
</g>
<!-- layer: 0 -->
<g fill="#000" stroke="#000" stroke-width=".3">
<path d="M74.7 38.4l2 1.6-2.4-.9zM75.3 43.3l2.4-.6-2.1 1.3zM88 45.4l2.1-1.4-1.5 2zM97.4 50.2l2.5 .3-.3 .8zM105.4 44.7l1.9-1.7 .5 .7zM169.2 56l1.9 1.6-2.4-.9zM173.2 48.2l.8-.4 .8 2.4zM80.4 58.4l-.9 2.4-.7-.4zM89.3 65.1l-.8 2.4-.7-.4zM120.3 74.2l2 1.6-.6 .5zM181.6 77.6l2.5-.4-2.2 1.2zM211.6 75l.6 .6-1.9 1.6z"/>
<path d="M171.6 91l2.2-1.4-1.6 2zM193.9 86.2l2.5 .6-.4 .7zM109 112l2.3 1.2-.6 .7zM75.6 179.2l2.1 1.5-2.5-.8zM84.9 198l2.5 .4-2.5 .5zM112.2 182.8l.5 .7-2.2 1.1z"/>
</g>
<g fill="none" stroke="#000" stroke-width=".3">
<path d="M57.1 28.7l17.4 10.1M139.3 23.1l-31.8 20.2M166.1 34.3l7.5 13.7M75.4 43.6l-18 7.5M88.3 45.7l-31.8 30.3M99.8 50.9l38.7 12.1M163.4 53.1l5.6 3.2M79.2 60.6l-23.7 40.8M88.2 67.3l-32.9 64.9M122 76.1l17.4 19.2M181.7 78l-13.4 4.6M219.4 66.5l-7.5 8.8"/>
<path d="M171.9 91.3l-7 6.2M196.2 87.2l15 6.3M111 113.6l27.7 21.2M55.9 169.8l19.5 9.8M127.3 172.2l-14.8 10.9M84.9 198.4l-27.2 .6"/>
</g>
<!-- layer: TITLEBLOCK -->
<path d="M230 240.1h180v46.9h-180zM230 250h180M254 240.1v9.9M288 240.1v46.9M349 240.1v46.9M288 260.1h122M349 277.1h61M359 277.1v9.9M395 277.1v9.9" fill="none" stroke="#000" stroke-width=".3"/>
<!-- layer: BORDER -->
<g fill="none" stroke="#000" stroke-width=".3">
<path d="M20 10.1h390v276.9h-390zM65 5.1v5M115 5.1v5M165 5.1v5M215 5.1v10M265 5.1v5M315 5.1v5M365 5.1v5M15 52.9h5M410 52.9h5M15 100.7h5M410 100.7h5"/>
<path d="M15 148.6h10M405 148.6h10M15 196.4h5M410 196.4h5M15 244.2h5M410 244.2h5M65 287v5M115 287v5M165 287v5M215 282.1v9.9M265 287v5M315 287v5"/>
<path d="M365 287v5"/>
</g>
<text font-size="7" x="289" y="270.6">Claw Assembly</text>
<g font-size="4.9">
<text x="141.7" y="22.5">4</text>
<text x="52" y="28.3">7</text>
<text x="161.1" y="32.2">10</text>
<text x="190.1" y="36.9">A</text>
<text x="34.6" y="42.8">B</text>
<text x="141.8" y="42.8">B</text>
<text x="158.3" y="52.6">6</text>
<text x="52" y="54.5">3</text>
<text x="220.9" y="64.9">9</text>
<text x="141.3" y="66.1">5</text>
<text x="50.5" y="80.7">13</text>
<text x="161.3" y="85.7">17</text>
<text x="141.2" y="100.3">1</text>
<text x="212.3" y="96.9">15</text>
<text x="52" y="106.9">2</text>
<text x="158.8" y="102.1">16</text>
<text x="85.7" y="125">A-A (1:3)</text>
<text x="52" y="137.8">5</text>
<text x="139.3" y="139.2">14</text>
<text x="190.1" y="150.9">A</text>
<text x="49.4" y="169.6">11</text>
<text x="128" y="171.3">12</text>
<text x="52" y="200.9">8</text>
<text x="84.6" y="242.9">B-B (1:3)</text>
<text x="289" y="248.5">Rahul Chary</text>
<text x="323" y="248.5">20-12-2024</text>
<text x="397.7" y="285.7">1/12</text>
</g>
<g font-size="3.5">
<text x="39" y="8.8">1</text>
<text x="89" y="8.8">2</text>
<text x="139" y="8.8">3</text>
<text x="189" y="8.8">4</text>
<text x="239" y="8.8">5</text>
<text x="289" y="8.8">6</text>
<text x="339" y="8.8">7</text>
<text x="389" y="8.8">8</text>
<text x="16.3" y="30.2">A</text>
<text x="411.3" y="30.2">A</text>
<text x="319.5" y="39.1">Parts List</text>
<text x="264.6" y="44.5">Item</text>
<text x="273.5" y="44.1">Qty</text>
<text x="317.2" y="44.5">Part Name</text>
<text x="374.1" y="44.5">Material</text>
<text x="267.2" y="49.4">1</text>
<text x="275.5" y="49.4">1</text>
<text x="281.7" y="49.9">Bottom Plate</text>
<text x="372.2" y="50">Steel</text>
<text x="267.1" y="55.6">2</text>
<text x="275.4" y="55.6">4</text>
<text x="281.8" y="56.1">Square Standoff</text>
<text x="372.2" y="56.1">Steel</text>
<text x="267.1" y="61.9">3</text>
<text x="275.5" y="61.9">1</text>
<text x="281.9" y="62.3">Top Plate</text>
<text x="372.2" y="62.4">Steel</text>
<text x="267.1" y="68">4</text>
<text x="275.4" y="68">2</text>
<text x="281.7" y="68.5">Bearing block</text>
<text x="372.2" y="68.6">Steel</text>
<text x="267.1" y="74.3">5</text>
<text x="275.5" y="74.3">1</text>
<text x="281.7" y="74.8">Main cylinder v65</text>
<text x="16.3" y="78">B</text>
<text x="267.1" y="80.5">6</text>
<text x="275.5" y="80.5">1</text>
<text x="281.7" y="81.1">Cover plates</text>
<text x="411.3" y="78">B</text>
<text x="267.1" y="86.7">7</text>
<text x="275.5" y="86.8">1</text>
<text x="281.7" y="87.3">Posotioning plate v6</text>
<text x="372.2" y="87.3">Steel</text>
<text x="267.1" y="93">8</text>
<text x="275.4" y="93">4</text>
<text x="281.6" y="93.5">Hexagon Socket Countersunk Head Screw ISO 10642 -</text>
<text x="372.2" y="93.5">Steel 8.8,</text>
<text x="281.7" y="97.8">M4 x 16 Steel 8.8 Plain v1</text>
<text x="372.1" y="97.7">Plain</text>
<text x="267.1" y="102.8">9</text>
<text x="275.4" y="102.8">4</text>
<text x="281.6" y="103.3">Hexagon Socket Head Cap Screw ISO 4762 - M4 x 12</text>
<text x="281.8" y="107.5">Steel 4.6 Plain v1</text>
<text x="372.1" y="107.5">Plain</text>
<text x="372.2" y="103.3">Steel 4.6,</text>
<text x="266" y="112.6">10</text>
<text x="274.3" y="112.6">16</text>
<text x="281.6" y="113.1">Hexagon Socket Button Head Screw ISO 7380-1 - M3 x</text>
<text x="372.2" y="113.1">Steel 4.6,</text>
<text x="281.8" y="117.3">6 Steel 4.6 Plain v1</text>
<text x="372.1" y="117.3">Plain</text>
<text x="16.2" y="125.9">C</text>
<text x="266.3" y="122.4">11</text>
<text x="275.4" y="122.4">4</text>
<text x="281.6" y="122.9">Hexagon Socket Countersunk Head Screw ISO 10642 -</text>
<text x="372.2" y="122.9">Steel 8.8,</text>
<text x="411.2" y="125.9">C</text>
<text x="281.7" y="127.1">M4 x 10 Steel 8.8 Plain v1</text>
<text x="372.1" y="127.1">Plain</text>
<text x="266" y="132.2">12</text>
<text x="275.4" y="132.2">4</text>
<text x="281.6" y="132.7">Hexagon Socket Countersunk Head Screw ISO 10642 -</text>
<text x="281.7" y="136.9">M3 x 8 Steel 8.8 Plain v1</text>
<text x="372.1" y="136.9">Plain</text>
<text x="372.2" y="132.7">Steel 8.8,</text>
<text x="266" y="142">13</text>
<text x="275.4" y="142">2</text>
<text x="281.8" y="142.5">5972K199_Ball Bearing</text>
<text x="372.2" y="142.5">Steel</text>
<text x="266" y="148.2">14</text>
<text x="275.5" y="148.2">1</text>
<text x="281.9" y="148.8">YN80-25NAZ~80JB-GN10-25-200 v2</text>
<text x="372.2" y="148.8">Steel</text>
<text x="266" y="153.8">15</text>
<text x="275.5" y="153.8">1</text>
<text x="281.7" y="154.4">Coupling - 30 - 10 v1</text>
<text x="372.2" y="154.4">Steel</text>
<text x="266" y="160.1">16</text>
<text x="275.4" y="160.1">4</text>
<text x="281.7" y="160.6">Motor Standoff</text>
<text x="372.2" y="160.6">Steel</text>
<text x="266" y="165.7">17</text>
<text x="275.4" y="165.7">4</text>
<text x="281.6" y="166.2">Hexagon Socket Head Cap Screw ISO 4762 - M4 x 16</text>
<text x="372.2" y="166.2">Steel 4.6,</text>
<text x="16.2" y="173.7">D</text>
<text x="281.8" y="170.4">Steel 4.6 Plain v1</text>
<text x="372.1" y="170.4">Plain</text>
<text x="411.2" y="173.7">D</text>
<text x="16.3" y="221.6">E</text>
<text x="411.3" y="221.6">E</text>
<text x="231.7" y="255.3">general tolerance (+-0.2) applies</text>
<text x="231.6" y="263.6">unless a specific tolerance is</text>
<text x="231.7" y="259.4">to all dimensions on the drawing</text>
<text x="16.4" y="269.4">F</text>
<text x="231.6" y="267.9">indicated for a particular</text>
<text x="411.4" y="269.4">F</text>
<text x="231.8" y="272.1">feature.(ISO 2768-m)</text>
<text x="39" y="290.8">1</text>
<text x="89" y="290.8">2</text>
<text x="139" y="290.8">3</text>
<text x="189" y="290.8">4</text>
<text x="239" y="290.8">5</text>
<text x="289" y="290.8">6</text>
<text x="339" y="290.8">7</text>
<text x="389" y="290.8">8</text>
</g>
<g font-size="2.5">
<text x="231" y="242.9">Dept.</text>
<text x="255" y="242.9">Technical reference</text>
<text x="289" y="242.9">Created by</text>
<text x="350" y="242.9">Approved by</text>
<text x="289" y="252.8">Document type</text>
<text x="350" y="252.8">Document status</text>
<text x="289" y="262.9">Title</text>
<text x="350" y="262.9">DWG No.</text>
<text x="350" y="279.9">Rev.</text>
<text x="360" y="279.9">Date of issue</text>
<text x="396" y="279.9">Sheet</text>
</g>
</svg>
